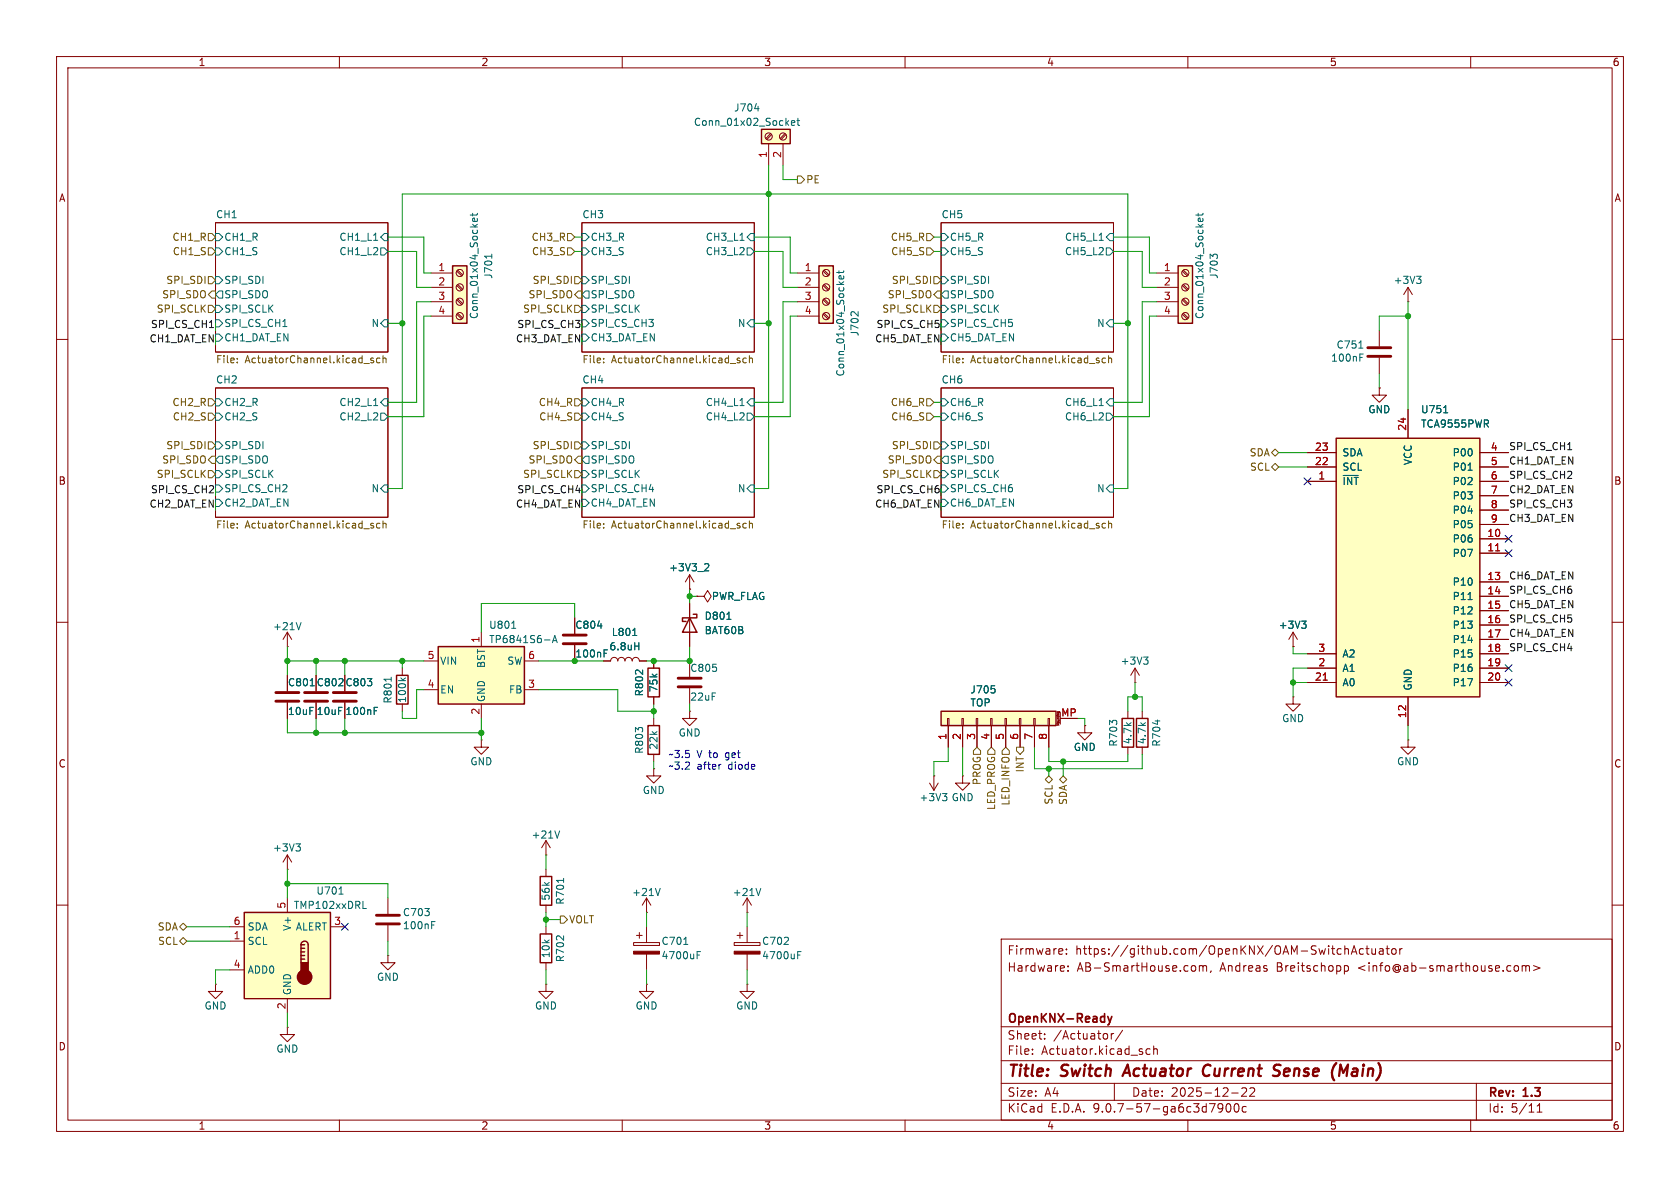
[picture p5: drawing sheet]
<svg xmlns="http://www.w3.org/2000/svg" width="297mm" height="210mm" viewBox="0 0 297 210" stroke-linecap="round" stroke-linejoin="round" font-family="sans-serif">
<g fill="none" stroke="#840000" stroke-width=".18">
<path d="M10 10h277v190h-277zM12 12h273v186h-273zM60 10v2M110 10v2M160 10v2M210 10v2M260 10v2M38.1 39.4h30.5v22.8h-30.5zM102.9 39.4h30.4v22.8h-30.4zM166.4 39.4h30.4v22.8h-30.4zM243.8 58.4v2.8M10 60h2"/>
<path d="M38.1 68.6h30.5v22.8h-30.5zM102.9 68.6h30.4v22.8h-30.4zM166.4 68.6h30.4v22.8h-30.4zM243.8 68.6v1.3h1.3l-1.3 1.2-1.2-1.2h1.2M243.8 68.6h.1M243.8 63.2v2.8M285 60h2M10 110h2M71.1 118.1v1.3M121.9 104.1h.1M121.9 101.6l-.7 1.3M121.9 101.6l.8 1.3"/>
<path d="M121.9 101.6v2.5M123.2 105.4h1.3l.6-1 .6 1-.6 1-.6-1M123.2 105.4h.1M285 110h2M71.1 124.5v1.2M85.1 130.8v1.3h1.3l-1.3 1.3-1.3-1.3h1.3M85.1 130.8h.1M115.6 135.9v1.3h1.2l-1.2 1.2-1.3-1.2h1.3M115.6 135.9h.1M115.6 127v1.3M115.6 133.4v1.2M121.9 125.7v1.3h1.3l-1.3 1.3-1.3-1.3h1.3"/>
<path d="M121.9 125.7h.1M10 160h2M177 166h108v32h-108zM187.8 167.8l.1 .3-.7 .1M188.5 168.6v.1M188.5 167.8v.1M188.8 171.6v.1M188.8 170.8v.1M211.1 170.7l.3 .3v.4l-.3 .3M212 170.8l.5-.1 .2 .2M212 170.7v1M212.7 170.9l.2-.2 .3 .1 .1 .9"/>
<path d="M212.7 170.9v.8M214.1 171.6l-.1 .3M237.7 170.8l.4-.1 .3 .3v.4l-.2 .2h-.5M237.7 170.7v1.5M237.7 167.8l.3-.1 .3 .1 .1 .9M237.7 167.2v1.5M238.9 168.7l.5-1.5 .5 1.5M239 168.3h.7M241 167.8l-.4-.1-.3 .3v.4l.2 .2h.5M241.5 167.7h.5M241.7 167.2v1.3l.3 .2M242.5 167.7l.1 .9 .4 .1 .2-.1"/>
<path d="M243.2 167.7v1M243.9 167.8h.6v.9M244.5 168.1h-.5a.29 .29 0 0 0-.2 .3 .29 .29 0 0 0 .2 .3l.5-.1M245 167.7h.6M245.2 167.2v1.3l.4 .2M246.2 167.8l.3-.1 .3 .3v.4l-.3 .3-.3-.1-.2-.2v-.4zM247.5 167.7v1M247.9 167.7l-.3 .1-.1 .2M267.8 170.8l.4-.1 .3 .3v.4l-.3 .3-.4-.1-.1-.2v-.4zM269.1 170.8l.4-.1 .2 .2M269.1 170.7v1M269.7 170.9l.3-.2 .3 .1 .1 .9"/>
<path d="M269.7 170.9v.8M271.1 170.7l1.1 .4-1.1 .5M285 160h2M50.8 181.6v1.3h1.3l-1.3 1.3-1.3-1.3h1.3M50.8 181.6h.1M60 198v2M110 198v2M160 198v2M177 194.5h108M177 191.5h108M177 187.5h108M177 181.5h108"/>
<path d="M182.5 186.3v.1M182.5 185.5v.1M184.7 183.6v.1M184.7 182.8v.1M196.5 182.7v1M196.9 182.7l-.3 .1-.1 .2M197 191.5v3M198.5 182.1l-1.3 2M203.3 185.5l-.4-.1-.3 .3v.4l.1 .2h.6M204 185.5l.2-.1 .3 .1 .1 .9M204 184.9v1.5M210 198v2"/>
<path d="M216.2 195.7l-.3 .3h-.3l-.3-.3 .2-.5 .4-.1 .2 .1a.99 .99 0 0 1-.4 1.4h-.2M216.9 195.2l.2-.1a.81 .81 0 0 1 .6 .6 .81 .81 0 0 1-.3 .8l-.2 .1a.81 .81 0 0 1-.3-1.4zM217.7 193.2h1.2M218.3 195.2l.2-.1a.81 .81 0 0 1 .6 .6 .81 .81 0 0 1-.3 .8l-.1 .1a.81 .81 0 0 1-.4-1.4zM219.5 192.4l.6-.1 .2 .1 .1 .3-.9 1.1h.9M220.3 195.7l-.4-.1-.3 .3v.4l.1 .2h.6M221 192.4l.5-.1 .2 .1 .1 .3-.9 1.1h.9M260 198v2M261 191.5v6.5M271.7 196.6h.9M271.7 195.5l.5-.4v1.5"/>
</g>
<path d="M199.4 188.2l-1 2M213.6 188.2a1.13 1.13 0 0 0-.9 .7 1.13 1.13 0 0 0 .2 1.2l.3 .1 .5-.1M225.4 188.3l.2-.1 .8 .1M225.5 189.2l.4 .1a.49 .49 0 0 1 .3 .5 .49 .49 0 0 1-.4 .4h-.5M238.3 188.2l-.8 1.4-.5-1.4-.3 2" fill="none" stroke="#840000" stroke-width=".4"/>
<path d="M195.8 179.7l.4 1M196.6 179.7l-.4 1M196.2 180.7l-.1 .3-.3 .2" fill="none" stroke="#840000" stroke-width=".3"/>
<g fill="none" stroke="#006464" stroke-width=".18">
<path d="M38.1 41.3h.6l.7 .6-.7 .6h-.6zM38.1 43.8h.6l.7 .7-.7 .6h-.6zM38.1 56.5h.6l.7 .7-.7 .6h-.6zM38.1 54h.6l.7 .6-.7 .6h-.6zM38.1 48.9h.6l.7 .6-.7 .7h-.6zM38.1 59.1h.6l.7 .6-.7 .6h-.6zM38.7 51.4h.7v1.3h-.7l-.6-.6zM50 57.7h.7M66.1 42.5h.7M67.3 41.9l.6-.6h.7v1.2h-.7zM67.3 43.8h.6l.7 .7-.7 .6h-.6zM67.3 57.2l.6-.7h.7v1.3h-.7z"/>
<path d="M102.9 41.3h.6l.6 .6-.6 .6h-.6zM102.9 43.8h.6l.6 .7-.6 .6h-.6zM102.9 56.5h.6l.6 .7-.6 .6h-.6zM102.9 54h.6l.6 .6-.6 .6h-.6zM102.9 48.9h.6l.6 .6-.6 .7h-.6zM102.9 59.1h.6l.6 .6-.6 .6h-.6zM103.5 51.4h.6v1.3h-.6l-.6-.6zM130.8 42.5h.7M132.1 43.8h.6l.6 .7-.6 .6h-.6zM132.7 41.3h.6v1.2h-.6l-.6-.6zM132.7 56.5h.6v1.3h-.6l-.6-.6zM166.4 41.3h.6l.6 .6-.6 .6h-.6z"/>
<path d="M166.4 43.8h.6l.6 .7-.6 .6h-.6zM166.4 56.5h.6l.6 .7-.6 .6h-.6zM166.4 54h.6l.6 .6-.6 .6h-.6zM166.4 48.9h.6l.6 .6-.6 .7h-.6zM166.4 59.1h.6l.6 .6-.6 .6h-.6zM167 51.4h.6v1.3h-.6l-.6-.6zM194.3 42.5h.7M195.6 41.9l.6-.6h.6v1.2h-.6zM195.6 43.8h.6l.6 .7-.6 .6h-.6zM195.6 57.2l.6-.7h.6v1.3h-.6zM38.1 70.5h.6l.7 .6-.7 .7h-.6zM38.1 73h.6l.7 .7-.7 .6h-.6z"/>
<path d="M38.1 78.1h.6l.7 .6-.7 .7h-.6zM66.1 71.7h.7M67.3 71.1l.6-.6h.7v1.3h-.7zM67.3 73h.6l.7 .7-.7 .6h-.6zM102.9 70.5h.6l.6 .6-.6 .7h-.6zM102.9 73h.6l.6 .7-.6 .6h-.6zM102.9 78.1h.6l.6 .6-.6 .7h-.6zM130.8 71.7h.7M132.1 73h.6l.6 .7-.6 .6h-.6zM132.7 70.5h.6v1.3h-.6l-.6-.7zM166.4 70.5h.6l.6 .6-.6 .7h-.6zM166.4 73h.6l.6 .7-.6 .6h-.6z"/>
<path d="M166.4 78.1h.6l.6 .6-.6 .7h-.6zM194.3 71.7h.7M195.6 71.1l.6-.6h.6v1.3h-.6zM195.6 73h.6l.6 .7-.6 .6h-.6zM240.2 61.5h.7M240.4 63.2h.4M240.4 62.6h.6M38.1 85.7h.6l.7 .7-.7 .6h-.6zM38.1 83.2h.6l.7 .6-.7 .7h-.6zM38.1 88.3h.6l.7 .6-.7 .6h-.6zM38.7 80.6h.7v1.3h-.7l-.6-.6zM67.3 86.4l.6-.7h.7v1.3h-.7z"/>
<path d="M102.9 85.7h.6l.6 .7-.6 .6h-.6zM102.9 83.2h.6l.6 .6-.6 .7h-.6zM102.9 88.3h.6l.6 .6-.6 .6h-.6zM103.5 80.6h.6v1.3h-.6l-.6-.6zM124.8 99.6l.4 .1 .1 .3-.8 .9h.8M132.7 85.7h.6v1.3h-.6l-.6-.6zM166.4 85.7h.6l.6 .7-.6 .6h-.6zM166.4 83.2h.6l.6 .6-.6 .7h-.6zM166.4 81.3l.6-.7h.6v1.3h-.6zM166.4 88.3h.6l.6 .6-.6 .6h-.6zM195.6 86.4l.6-.7h.6v1.3h-.6zM69.2 119.7v.7"/>
<path d="M70.9 119.8l.4 .5M71.7 119.8l-.5 .4"/>
</g>
<g fill="none" stroke="#725600" stroke-width=".18">
<path d="M41.9 64v.1M41.9 63.4v.1M66 63.4l-.3-.1-.2 .2 .1 .2 .4 .1v.3h-.5M67.2 63.4l-.4-.1-.2 .2 .1 .6h.5M67.7 63.4l.2-.1 .3 .1 .1 .7M67.7 62.9v1.2M106.7 63.4v.1M106.7 64v.1M130.8 63.4l-.3-.1-.2 .2 .1 .2 .4 .1v.3h-.5M131.9 63.4l-.3-.1-.3 .2 .2 .6h.4M132.5 62.9v1.2M132.5 63.4l.2-.1 .3 .1v.7"/>
<path d="M170.2 63.4v.1M170.2 64v.1M194.3 63.4l-.3-.1-.2 .2 .1 .2 .4 .1v.3h-.5M195.4 63.4l-.3-.1-.3 .2 .2 .6h.4M196 62.9v1.2M196 63.4l.2-.1 .3 .1v.7M41.9 92.6v.1M41.9 93.2v.1M66 92.6l-.3-.1-.2 .2 .1 .2 .4 .1v.3h-.5M67.2 92.6l-.4-.1-.2 .2 .1 .6h.5M67.7 92.6l.2-.1 .3 .1 .1 .7M67.7 92.1v1.2"/>
<path d="M106.7 93.2v.1M106.7 92.6v.1M130.8 92.6l-.3-.1-.2 .2 .1 .2 .4 .1v.3h-.5M131.9 92.6l-.3-.1-.3 .2 .2 .6h.4M132.5 92.6l.2-.1 .3 .1v.7M132.5 92.1v1.2M170.2 93.2v.1M170.2 92.6v.1M194.3 92.6l-.3-.1-.2 .2 .1 .2 .4 .1v.3h-.5M195.4 92.6l-.3-.1-.3 .2 .2 .6h.4M196 92.6l.2-.1 .3 .1v.7M196 92.1v1.2"/>
</g>
<path d="M70.1 119.4h2v5.1h-2zM114.6 128.3h2v5.1h-2z" fill="none" stroke="#840000" stroke-width=".25"/>
<path d="M241.8 61.5h4.1M241.8 63h4.1" fill="none" stroke="#840000" stroke-width=".51"/>
<path d="M134.6 22.9h5.1v2.5h-5.1z" fill="#ffffc2"/>
<path d="M134.6 22.9h5.1v2.5h-5.1z" fill="none" stroke="#840000" stroke-width=".25"/>
<g fill="none" stroke="#840000" stroke-width=".18">
<path d="M135.9 25.4v3.8M136.2 23.6l-.8 .9M136.4 23.8l-.8 .9M138.4 25.4v3.8M138.8 23.6l-.9 .9M138.9 23.8l-.8 .9M228.6 114.3h.1M228.6 111.8l-.8 1.2M228.6 111.8l.8 1.2M228.6 111.8v2.5M38.1 174v1.3h1.3l-1.3 1.2-1.3-1.2h1.3M38.1 174h.1"/>
<circle cx="135.9" cy="24.1" r=".63"/>
<circle cx="138.4" cy="24.1" r=".63"/>
</g>
<path d="M133.4 19.2h.8M139.9 21.7l.6-.1v-.2l-.4-.1-.2 .2 .1 .6h.5M140.9 21.3h.5M141.1 20.9v1.1l.3 .2M230.1 109.8h.8l-.4 .5M230.7 110.3l.2 .2v.3l-.2 .3" fill="none" stroke="#006464" stroke-width=".18"/>
<path d="M208.3 47h2.5v10.2h-2.5z" fill="#ffffc2"/>
<path d="M208.3 47h2.5v10.2h-2.5z" fill="none" stroke="#840000" stroke-width=".25"/>
<g fill="none" stroke="#840000" stroke-width=".18">
<path d="M204.5 48.3h3.8M204.5 50.8h3.8M204.5 53.3h3.8M204.5 55.9h3.8M209 47.9l.9 .9M209 50.5l.9 .8M209 53l.9 .8M209 55.5l.9 .9M209.2 47.8l.9 .8M209.2 50.3l.9 .8M209.2 52.8l.9 .9M209.2 55.4l.9 .8"/>
<path d="M50.8 119.4v2.8M55.9 119.4v2.8M50.8 124.2v2.8M55.9 124.2v2.8M68.6 168.9v1.3h1.2l-1.2 1.3-1.3-1.3h1.3M68.6 168.9h.1"/>
<circle cx="209.5" cy="48.3" r=".63"/>
<circle cx="209.5" cy="50.8" r=".63"/>
<circle cx="209.5" cy="55.9" r=".63"/>
<circle cx="209.5" cy="53.3" r=".63"/>
</g>
<path d="M211.8 37.7v.5M212.6 38.6l.1 .4-.2 .2-.6-.1v-.5h.2l.1 .6M212.7 37.7l-.2 .3h-1.1M214.4 45.4l-.5-.5v.8M214.5 45.1l.2-.2 .4 .2M54.8 121.2h.8" fill="none" stroke="#006464" stroke-width=".18"/>
<path d="M48.8 122.4h4M48.8 124h4M53.8 122.4h4.1M53.8 124h4.1" fill="none" stroke="#840000" stroke-width=".51"/>
<path d="M77.5 114.3h15.2v10.2h-15.2z" fill="#ffffc2"/>
<path d="M77.5 114.3h15.2v10.2h-15.2z" fill="none" stroke="#840000" stroke-width=".25"/>
<path d="M74.9 116.8h2.6M85.1 111.8v2.5M92.7 116.8h2.5M74.9 121.9h2.6M85.1 124.5v2.5M92.7 121.9h2.5" fill="none" stroke="#840000" stroke-width=".18"/>
<path d="M90.5 111.1h.7M96.3 113.1h.9M97.7 113.6l.4-1.3 .4 1.3M97.8 113.2h.6" fill="none" stroke="#006464" stroke-width=".18"/>
<path d="M236.2 77.5h25.4v45.7h-25.4z" fill="#ffffc2"/>
<path d="M236.2 77.5h25.4v45.7h-25.4zM198.4 127h2v5.1h-2zM200.9 127h2v5.1h-2z" fill="none" stroke="#840000" stroke-width=".25"/>
<g fill="none" stroke="#840000" stroke-width=".18">
<path d="M248.9 72.4v5.1M231.1 80h5.1M231.1 82.6h5.1M231.1 85.1h5.1M261.6 80h5.1M261.6 82.6h5.1M261.6 85.1h5.1M261.6 87.6h5.1M261.6 90.2h5.1M261.6 92.7h5.1M261.6 95.3h5.1M261.6 97.8h5.1"/>
<path d="M200.7 118.1l-.8 1.3M200.7 118.1l.7 1.3M200.7 118.1v2.6M231.1 115.6h5.1M231.1 118.1h5.1M261.6 115.6h5.1M261.6 118.1h5.1M261.6 102.9h5.1M261.6 105.4h5.1M261.6 108h5.1M261.6 110.5h5.1M261.6 113h5.1"/>
<path d="M164.3 138.4l.8 1.3M165.1 137.2h.1M165.1 137.2v2.5M165.9 138.4l-.8 1.3M191.8 128.3v1.2h1.2l-1.2 1.3-1.3-1.3h1.3M191.8 128.3h.1M199.4 125.7v1.3M199.4 132.1v1.3M200.7 120.7h.1M201.9 125.7v1.3M201.9 132.1v1.3M228.6 123.2v1.3h1.3l-1.3 1.2-1.3-1.2h1.3"/>
<path d="M228.6 123.2h.1M231.1 120.7h5.1M248.9 123.2v5.1M261.6 120.7h5.1M50.8 153.7h.1M50.8 151.1l-.8 1.3M50.8 151.1l.8 1.3M50.8 151.1v2.6M68.6 158.8v2.7M68.6 163.6v2.8"/>
</g>
<path d="M264.4 97.4h.7M233.9 120.2h.7" fill="none" stroke="#a90000" stroke-width=".18"/>
<path d="M255.2 73h.7M259.5 83.1h.8M202.2 116.1h.8l-.5 .5M202.7 116.6l.3 .3v.3l-.3 .2M259.5 106h.8M204.6 127.3v.8M52.3 149.2h.8l-.4 .5M52.9 149.7l.2 .2v.3l-.2 .2M166.6 140.3h.8l-.4 .5M167.2 140.8l.2 .2v.3l-.2 .2M76.3 163.5h.4M76.3 162.9h.6" fill="none" stroke="#006464" stroke-width=".18"/>
<path d="M66.5 161.8h4.1M66.5 163.3h4.1" fill="none" stroke="#840000" stroke-width=".51"/>
<path d="M43.2 161.3h15.2v15.2h-15.2z" fill="#ffffc2"/>
<path d="M43.2 161.3h15.2v15.2h-15.2zM53.2 167a.64 .64 0 0 1 .6-.6 .64 .64 0 0 1 .7 .6v3.2M53.2 167v3.2M53.2 167h.6M53.2 167.6h.6M53.2 168.3h.6M53.2 168.9h.6M53.2 169.5h.6" fill="none" stroke="#840000" stroke-width=".25"/>
<g fill="#840000" stroke="#840000" stroke-width=".25">
<path d="M53.2 170.2h1.3v1.9h-1.3z"/>
<circle cx="53.8" cy="172.7" r="1.27"/>
</g>
<path d="M50.8 158.8v2.5M40.6 163.8h2.6M40.6 166.4h2.6M40.6 171.5h2.6M50.8 176.5v2.6M58.4 163.8h2.6" fill="none" stroke="#840000" stroke-width=".18"/>
<path d="M59.9 158.1h.8M64.2 160.6h.6" fill="none" stroke="#006464" stroke-width=".18"/>
<path d="M144.8 47h2.5v10.2h-2.5z" fill="#ffffc2"/>
<path d="M144.8 47h2.5v10.2h-2.5z" fill="none" stroke="#840000" stroke-width=".25"/>
<g fill="none" stroke="#840000" stroke-width=".18">
<path d="M141 48.3h3.8M141 50.8h3.8M141 53.3h3.8M141 55.9h3.8M145.5 47.9l.9 .9M145.5 50.5l.9 .8M145.5 53l.9 .8M145.5 55.5l.9 .9M145.7 47.8l.9 .8M145.7 50.3l.9 .8M145.7 52.8l.9 .9M145.7 55.4l.9 .8"/>
<path d="M248.9 130.8v1.3h1.3l-1.3 1.3-1.3-1.3h1.3M248.9 130.8h.1"/>
<circle cx="146" cy="50.8" r=".63"/>
<circle cx="146" cy="53.3" r=".63"/>
<circle cx="146" cy="55.9" r=".63"/>
<circle cx="146" cy="48.3" r=".63"/>
</g>
<path d="M148.3 47.9v.5M149.1 48.8l.1 .3-.2 .2h-.6v-.5l.2-.1 .1 .6M149.2 47.9l-.2 .3h-1.1M151.7 55.1v.8l-.7-.7-.3-.1-.2 .1" fill="none" stroke="#006464" stroke-width=".18"/>
<path d="M166.4 125.7h20.3v2.6h-20.3z" fill="#ffffc2"/>
<path d="M114.6 118.1h2v5.1h-2zM166.4 125.7h20.3v2.6h-20.3z" fill="none" stroke="#840000" stroke-width=".25"/>
<g fill="none" stroke="#840000" stroke-width=".18">
<path d="M248.9 53.3h.1M248.9 50.8l-.7 1.3M248.9 50.8l.8 1.3M248.9 50.8v2.5M50.8 114.3h.1M50.8 111.8l-.8 1.2M50.8 111.8l.8 1.2M50.8 111.8v2.5M61 119.4v2.8M101.6 109.2v2.8M101.6 114v2.8M106.7 116.8h1.2a.64 .64 0 0 1 .7-.6 .64 .64 0 0 1 .6 .6 .64 .64 0 0 1 .7-.6 .64 .64 0 0 1 .6 .6 .64 .64 0 0 1 .6-.6 .64 .64 0 0 1 .7 .6 .64 .64 0 0 1 .6-.6 .64 .64 0 0 1 .6 .6h1.3"/>
<path d="M115.6 116.8v1.3M121.9 116.8v2.8M61 124.2v2.8M115.6 123.2v1.3M121.9 121.7v2.8M167.5 127h.3v1.3h-.3zM167.6 128.3v3.8M170.1 127h.2v1.3h-.2zM170.2 137.2v1.2h1.2l-1.2 1.3-1.3-1.3h1.3M170.2 137.2h.1M170.2 128.3v3.8M172.6 127h.2v1.3h-.2z"/>
<path d="M172.7 128.3v3.8M175.1 127h.3v1.3h-.3zM175.3 128.3v3.8M177.7 127h.2v1.3h-.2zM177.8 128.3v3.8M180.2 127h.3v1.3h-.3zM180.3 128.3v3.8M182.8 127h.2v1.3h-.2zM182.9 128.3v3.8M185.3 127h.2v1.3h-.2zM185.4 128.3v3.8M186.9 126.7h.3"/>
<path d="M186.9 126.5h.1M187 125.8h.3M187 125.8l.1 .2M187 125.8h.1M187.2 127.9h-.3l.2 .2-.2 .1h.3M187.5 126v2M187.5 127h3M96.5 174v1.3h1.3l-1.3 1.2-1.3-1.2h1.3M96.5 174h.1"/>
</g>
<g fill="none" stroke="#006464" stroke-width=".18">
<path d="M250.4 48.8h.8l-.4 .5M251 49.3l.2 .3v.3l-.2 .2M53.2 110.1l-.4 1.2M105.6 110.6h.8M106.8 115.5h.4M106.8 114.9h.6M111.9 112.3h.7M112.2 114.2h.7M112.9 113.6v1.3M66.2 125.6h.4M66.2 125h.6M175.3 121.2h.6"/>
<path d="M175.8 121.8l.1 .2-.1 .4"/>
</g>
<path d="M99.6 112.3h4M99.6 113.8h4M119.9 119.9h4.1M58.9 122.4h4.1M58.9 124h4.1M119.9 121.4h4.1" fill="none" stroke="#840000" stroke-width=".51"/>
<path d="M80 47h2.5v10.2h-2.5z" fill="#ffffc2"/>
<path d="M80 47h2.5v10.2h-2.5zM121.9 109.2l1.3 2.6h-2.6zM122.6 108.6h.6v.6h-2.6v.7h.7M95.5 154.9h2v5.1h-2zM95.5 165.1h2v5.1h-2z" fill="none" stroke="#840000" stroke-width=".25"/>
<g fill="none" stroke="#840000" stroke-width=".18">
<path d="M76.2 48.3h3.8M76.2 50.8h3.8M76.2 53.3h3.8M76.2 55.9h3.8M80.7 47.9l.9 .9M80.7 50.5l.9 .8M80.7 53l.9 .8M80.7 55.5l.9 .9M80.9 47.8l.9 .8M80.9 50.3l.9 .8M80.9 52.8l.9 .9M80.9 55.4l.9 .8"/>
<path d="M243.8 68.6h.1M248.9 72.4v5.1M231.1 80h5.1M231.1 82.6h5.1M231.1 85.1h5.1M261.6 80h5.1M261.6 82.6h5.1M261.6 85.1h5.1M261.6 87.6h5.1M261.6 90.2h5.1M261.6 92.7h5.1M261.6 95.3h5.1"/>
<path d="M261.6 97.8h5.1M50.8 119.4v2.8M55.9 119.4v2.8M61 119.4v2.8M101.6 109.2v2.8M101.6 114v2.8M106.7 116.8h1.2M113 116.8h1.3M115.6 116.8v1.3M121.9 104.1h.1M121.9 106.7v7.6M123.2 105.4h.1"/>
<path d="M228.6 114.3h.1M231.1 115.6h5.1M231.1 118.1h5.1M261.6 115.6h5.1M261.6 118.1h5.1M261.6 102.9h5.1M261.6 105.4h5.1M261.6 108h5.1M261.6 110.5h5.1M261.6 113h5.1M50.8 124.2v2.8M55.9 124.2v2.8"/>
<path d="M61 124.2v2.8M115.6 123.2v1.3M167.6 128.3v3.8M170.2 128.3v3.8M172.7 128.3v3.8M175.3 128.3v3.8M177.8 128.3v3.8M180.3 128.3v3.8M182.9 128.3v3.8M185.4 128.3v3.8M187.5 127h3M191.8 128.3h.1"/>
<path d="M231.1 120.7h5.1M248.9 123.2v5.1M261.6 120.7h5.1M96.5 151.1h.1M96.5 148.6v2.5M96.5 153.7v1.2M96.5 148.6l-.7 1.3M96.5 148.6l.8 1.3M114.3 158.8l-.8 1.2M114.3 158.8l.8 1.2M114.3 158.8v2.5M132.1 158.8v2.5"/>
<path d="M132.1 158.8l-.8 1.2M132.1 158.8l.7 1.2M96.5 160v1.3M96.5 163.8v1.3M96.5 170.2v1.3M112 166.6h4.6v.5h-4.6zM112.5 165.4h1M113 164.8v1.1M114.3 174v1.3h1.3l-1.3 1.2-1.3-1.2h1.3M114.3 174h.1M114.3 161.3h.1M114.3 163.8v2.8"/>
<path d="M114.3 168.7v2.8M129.8 166.6h4.6v.5h-4.6zM130.3 165.4h1M130.8 164.8v1.1M132.1 174v1.3h1.2l-1.2 1.2-1.3-1.2h1.3M132.1 174h.1M132.1 161.3h.1M132.1 163.8v2.8M132.1 168.7v2.8"/>
<circle cx="81.3" cy="53.3" r=".63"/>
<circle cx="81.3" cy="55.9" r=".63"/>
<circle cx="81.3" cy="48.3" r=".63"/>
<circle cx="81.3" cy="50.8" r=".63"/>
</g>
<g fill="none" stroke="#006464" stroke-width=".18">
<path d="M83.6 37.7v.5M84.3 38.6l.1 .4-.2 .2-.6-.1v-.5h.3l.1 .6M84.4 37.7l-.2 .3h-1.1M86.9 44.9v.8M255.2 73h.7M124.8 99.6l.4 .1 .1 .3-.8 .9h.8M259.5 83.1h.8M105.6 110.6h.8M106.8 115.5h.4M106.8 114.9h.6M111.9 112.3h.7M112.2 114.2h.7"/>
<path d="M112.9 113.6v1.3M128.5 109.5h.7M230.1 109.8h.8l-.4 .5M230.7 110.3l.2 .2v.3l-.2 .3M259.5 106h.8M54.8 121.2h.8M66.2 125.6h.4M66.2 125h.6M175.3 121.2h.6M175.8 121.8l.1 .2-.1 .4M98.9 146.9l-.4 1.3M99.6 155.3v.7"/>
<path d="M116.7 157l-.4 1.3M134.5 157l-.4 1.3M120.9 166.9h.7M123.2 168.8h.5M123.2 168.2h.6M141 168.8h.4M141 168.2h.6"/>
</g>
<g fill="#840000" stroke="#840000" stroke-width=".18">
<path d="M129.8 168.1h4.6v.6h-4.6z"/>
<path d="M112 168.1h4.6v.6h-4.6z"/>
</g>
<g fill="none" stroke="#725600" stroke-width=".18">
<path d="M141 31.1h.6l.6 .7-.6 .6h-.6zM36.8 41.3h.7l.6 .6-.6 .6h-.7zM36.8 43.8h.7l.6 .7-.6 .6h-.7zM36.8 48.9h.7l.6 .6-.6 .7h-.7zM36.8 54h.7l.6 .6-.6 .6h-.7zM37.5 51.4h.6v1.3h-.6l-.7-.6zM100.3 41.3h.7l.6 .6-.6 .6h-.7zM100.3 43.8h.7l.6 .7-.6 .6h-.7zM101.6 48.9h.6l.7 .6-.7 .7h-.6zM101.6 54h.6l.7 .6-.7 .6h-.6zM102.2 51.4h.7v1.3h-.7l-.6-.6zM163.8 41.3h.7l.6 .6-.6 .6h-.7z"/>
<path d="M163.8 43.8h.7l.6 .7-.6 .6h-.7zM165.1 54h.6l.7 .6-.7 .6h-.6zM165.1 48.9h.6l.7 .6-.7 .7h-.6zM165.7 51.4h.7v1.3h-.7l-.6-.6zM36.8 78.1h.7l.6 .6-.6 .7h-.7zM36.8 70.5h.7l.6 .6-.6 .7h-.7zM36.8 73h.7l.6 .7-.6 .6h-.7zM101.6 78.1h.6l.7 .6-.7 .7h-.6zM101.6 73h.6l.7 .7-.7 .6h-.6zM101.6 70.5h.6l.7 .6-.7 .7h-.6zM163.8 70.5h.7l.6 .6-.6 .7h-.7zM163.8 73h.7l.6 .7-.6 .6h-.7z"/>
<path d="M165.1 78.1h.6l.7 .6-.7 .7h-.6zM36.8 83.2h.7l.6 .6-.6 .7h-.7zM37.5 80.6h.6v1.3h-.6l-.7-.6zM101.6 81.3l.6-.7h.7v1.3h-.7zM101.6 83.2h.6l.7 .6-.7 .7h-.6zM165.1 83.2h.6l.7 .6-.7 .7h-.6zM165.7 80.6h.7v1.3h-.7l-.6-.6zM224.8 82.6l.6-.7 .7 .7-.7 .6zM224.8 80l.6-.6 .7 .6-.7 .6zM172.7 132.1l.7 .6v.7h-1.3v-.7zM175.3 132.1l.6 .6v.7h-1.3v-.7zM177.8 132.1l.6 .6v.7h-1.2v-.7z"/>
<path d="M179.7 132.1h1.3v.6l-.7 .7-.6-.7zM184.8 137.8l.6-.6 .7 .6-.7 .6zM187.3 137.8l.7-.6 .6 .6-.6 .6zM31.7 163.8l.7-.6 .6 .6-.6 .7zM31.7 166.4l.7-.7 .6 .7-.6 .6zM99.1 161.9h.6l.6 .7-.6 .6h-.6z"/>
</g>
<path d="M37 57.9h.8M277.1 79.5h.8" fill="none" stroke="#0f0f0f" stroke-width=".18"/>
<g fill="none" stroke="#009600" stroke-width=".18">
<path d="M135.9 29.2v57.2h-2.6M138.4 29.2v2.6h2.6M38.1 57.2v1.2M68.6 41.9h6.3v6.4h1.3M68.6 44.5h5.1v6.3h2.5M68.6 57.2h2.5M76.2 53.3h-2.5v17.8h-5.1M76.2 55.9h-1.3v17.8h-6.3M101.6 41.9h1.3M101.6 44.5h1.3M102.9 57.2v1.2M133.3 44.5h5.1v6.3h2.6"/>
<path d="M133.3 41.9h6.4v6.4h1.3M133.3 57.2h2.6M141 53.3h-2.6v17.8h-5.1M141 55.9h-1.3v17.8h-6.4M165.1 41.9h1.3M165.1 44.5h1.3M166.4 57.2v1.2M196.8 41.9h6.4v6.4h1.3M196.8 44.5h5.1v6.3h2.6M196.8 57.2h2.6M204.5 53.3h-2.6v17.8h-5.1M204.5 55.9h-1.3v17.8h-6.4"/>
<path d="M248.9 55.9h-5.1v2.5M248.9 53.3v19.1M165.1 73.7h1.3M165.1 71.1h1.3M243.8 66v2.6M38.1 86.4v1.2M68.6 86.4h2.5v-52.1h128.3v52.1h-2.6M102.9 86.4v1.2M166.4 86.4v1.2M226.1 80h5M226.1 82.6h5M50.8 116.8h24.1"/>
<path d="M50.8 114.3v5.1M55.9 116.8v2.6M61 116.8v2.6M71.1 116.8v1.3M95.2 116.8h11.5M101.6 109.2v-2.5h-16.5v5.1M121.9 114.3v2.5h-7.6M121.9 104.1v2.6M121.9 105.4h1.3M228.6 114.3v1.3h2.5M231.1 118.1h-2.5v5.1M50.8 127v2.5h34.3"/>
<path d="M55.9 127v2.5M61 127v2.5M74.9 121.9h-1.2v5.1h-2.6v-1.3M85.1 127v3.8M95.2 121.9h14v3.8h6.4M115.6 124.5v2.5M115.6 134.6v1.3M121.9 124.5v1.2M167.6 132.1v2.5h-2.5v2.6M170.2 132.1v5.1M182.9 132.1v3.8h19v-2.5M185.4 132.1v2.5h14v-1.2"/>
<path d="M185.4 135.9v1.3M188 134.6v2.6M190.5 127h1.3v1.3M199.4 125.7v-2.5h2.5v2.5M200.7 120.7v2.5M228.6 120.7h2.5M248.9 128.3v2.5M50.8 153.7v5.1M50.8 156.2h17.8v2.6M96.5 151.1v2.6M33 166.4h7.6M33 163.8h7.6"/>
<path d="M40.6 171.5h-2.5v2.5M50.8 179.1v2.5M68.6 166.4v2.5M96.5 161.3v2.5M96.5 171.5v2.5M96.5 162.6h2.6M114.3 161.3v2.5M114.3 171.5v2.5M132.1 161.3v2.5M132.1 171.5v2.5"/>
</g>
<path d="M230.5 84.5l1.2 1.2M231.7 84.5l-1.2 1.2M266.1 97.2l1.2 1.2M266.1 94.6l1.2 1.3M267.3 97.2l-1.2 1.2M267.3 94.6l-1.2 1.3M266.1 117.5l1.2 1.2M267.3 117.5l-1.2 1.2M266.1 120l1.2 1.3M267.3 120l-1.2 1.3M60.4 163.2l1.2 1.2M61.6 163.2l-1.2 1.2" fill="none" stroke="#000084" stroke-width=".18"/>
<path d="M127.3 135.1h.2" fill="none" stroke="#0000c2" stroke-width=".18"/>
<path d="M264.4 97.4h.7M233.9 120.2h.7" fill="none" stroke="#a90000" stroke-width=".18"/>
<g fill="#009600" stroke="#009600" stroke-width=".18">
<circle cx="228.6" cy="120.7" r=".46"/>
<circle cx="248.9" cy="55.9" r=".46"/>
<circle cx="199.4" cy="57.2" r=".46"/>
<circle cx="200.7" cy="123.2" r=".46"/>
<circle cx="185.4" cy="135.9" r=".46"/>
<circle cx="188" cy="134.6" r=".46"/>
<circle cx="135.9" cy="57.2" r=".46"/>
<circle cx="135.9" cy="34.3" r=".46"/>
<circle cx="85.1" cy="129.5" r=".46"/>
<circle cx="61" cy="129.5" r=".46"/>
<circle cx="55.9" cy="129.5" r=".46"/>
<circle cx="71.1" cy="116.8" r=".46"/>
<circle cx="50.8" cy="156.2" r=".46"/>
<circle cx="115.6" cy="125.7" r=".46"/>
<circle cx="121.9" cy="105.4" r=".46"/>
<circle cx="115.6" cy="116.8" r=".46"/>
<circle cx="121.9" cy="116.8" r=".46"/>
<circle cx="101.6" cy="116.8" r=".46"/>
<circle cx="55.9" cy="116.8" r=".46"/>
<circle cx="61" cy="116.8" r=".46"/>
<circle cx="71.1" cy="57.2" r=".46"/>
<circle cx="50.8" cy="116.8" r=".46"/>
<circle cx="96.5" cy="162.6" r=".46"/>
</g>
<g font-size="2.8" fill="#840000">
<text x="178" y="190.9">Title:</text>
<text x="187.7" y="190.9">Switch</text>
<text x="199.6" y="190.9">Actuator</text>
<text x="214.3" y="190.9">Current</text>
<text x="227.6" y="190.9">Sense</text>
<text x="238.7" y="190.9">(Main)</text>
</g>
<g font-size="2.1" fill="#840000">
<text x="178" y="172">Hardware:</text>
<text x="178" y="169">Firmware:</text>
<text x="190.1" y="169">https://github.com/OpenKNX/OAM-SwitchActuator</text>
<text x="190.4" y="172">AB-SmartHouse.com,</text>
<text x="215.7" y="172">Andreas</text>
<text x="225.8" y="172">Breitschopp</text>
<text x="240.3" y="172">&lt;info@ab-smarthouse.com&gt;</text>
<text x="178" y="184">Sheet:</text>
<text x="178" y="181.2">OpenKNX-Ready</text>
<text x="186.2" y="184">/Actuator/</text>
<text x="178" y="186.7">File:</text>
<text x="184.1" y="186.7">Actuator.kicad_sch</text>
<text x="178" y="196.9">KiCad</text>
<text x="178" y="194.1">Size:</text>
<text x="184.7" y="194.1">A4</text>
<text x="185.7" y="196.9">E.D.A.</text>
<text x="193.3" y="196.9">9.0.7-57-ga6c3d7900c</text>
<text x="200" y="194.1">Date:</text>
<text x="207" y="194.1">2025-12-22</text>
<text x="263" y="194.3">Rev:</text>
<text x="263" y="196.9">Id:</text>
<text x="267.1" y="196.9">5/11</text>
<text x="269.4" y="194.3">1.3</text>
</g>
<g font-size="1.8" fill="#840000">
<text x="35" y="11.9">1</text>
<text x="85" y="11.9">2</text>
<text x="135" y="11.9">3</text>
<text x="185" y="11.9">4</text>
<text x="235" y="11.9">5</text>
<text x="285" y="11.9">6</text>
<text x="10.3" y="35.9">A</text>
<text x="285.3" y="35.9">A</text>
<text x="10.3" y="85.9">B</text>
<text x="285.3" y="85.9">B</text>
<text x="10.3" y="135.9">C</text>
<text x="285.3" y="135.9">C</text>
<text x="10.3" y="185.9">D</text>
<text x="285.3" y="185.9">D</text>
<text x="35" y="199.9">1</text>
<text x="85" y="199.9">2</text>
<text x="135" y="199.9">3</text>
<text x="185" y="199.9">4</text>
<text x="235" y="199.9">5</text>
<text x="285" y="199.9">6</text>
</g>
<g font-size="1.8" fill="#006464">
<text x="122.6" y="22.5">Conn_01x02_Socket</text>
<text x="129.7" y="19.9">J704</text>
<text x="38.1" y="38.7">CH1</text>
<text x="102.9" y="38.7">CH3</text>
<text x="166.4" y="38.7">CH5</text>
<text x="39.6" y="42.8">CH1_R</text>
<text x="39.6" y="45.3">CH1_S</text>
<text x="59.9" y="42.8">CH1_L1</text>
<text x="59.9" y="45.3">CH1_L2</text>
<text x="104.3" y="42.8">CH3_R</text>
<text x="104.3" y="45.3">CH3_S</text>
<text x="124.7" y="42.8">CH3_L1</text>
<text x="124.7" y="45.3">CH3_L2</text>
<text x="167.8" y="42.8">CH5_R</text>
<text x="167.8" y="45.3">CH5_S</text>
<text x="188.2" y="42.8">CH5_L1</text>
<text x="188.2" y="45.3">CH5_L2</text>
<text x="39.6" y="50.4">SPI_SDI</text>
<text x="39.6" y="52.9">SPI_SDO</text>
<text x="87.2" y="49.4" transform="rotate(-90 87.2 49.4)">J701</text>
<text x="104.3" y="50.4">SPI_SDI</text>
<text x="104.3" y="52.9">SPI_SDO</text>
<text x="167.8" y="50.4">SPI_SDI</text>
<text x="167.8" y="52.9">SPI_SDO</text>
<text x="215.5" y="49.4" transform="rotate(-90 215.5 49.4)">J703</text>
<text x="246.3" y="50.4">+3V3</text>
<text x="39.6" y="58">SPI_CS_CH1</text>
<text x="39.6" y="55.5">SPI_SCLK</text>
<text x="65.6" y="58">N</text>
<text x="84.7" y="56.5" transform="rotate(-90 84.7 56.5)">Conn_01x04_Socket</text>
<text x="104.3" y="58">SPI_CS_CH3</text>
<text x="104.3" y="55.5">SPI_SCLK</text>
<text x="130.4" y="58">N</text>
<text x="152" y="59.5" transform="rotate(-90 152 59.5)">J702</text>
<text x="167.8" y="58">SPI_CS_CH5</text>
<text x="167.8" y="55.5">SPI_SCLK</text>
<text x="193.9" y="58">N</text>
<text x="213" y="56.5" transform="rotate(-90 213 56.5)">Conn_01x04_Socket</text>
<text x="39.6" y="60.6">CH1_DAT_EN</text>
<text x="104.3" y="60.6">CH3_DAT_EN</text>
<text x="167.8" y="60.6">CH5_DAT_EN</text>
<text x="235.2" y="64.1">100nF</text>
<text x="236.2" y="61.8">C751</text>
<text x="38.1" y="67.9">CH2</text>
<text x="39.6" y="72">CH2_R</text>
<text x="59.9" y="72">CH2_L1</text>
<text x="102.9" y="67.9">CH4</text>
<text x="104.3" y="72">CH4_R</text>
<text x="124.7" y="72">CH4_L1</text>
<text x="149.5" y="66.7" transform="rotate(-90 149.5 66.7)">Conn_01x04_Socket</text>
<text x="166.4" y="67.9">CH6</text>
<text x="167.8" y="72">CH6_R</text>
<text x="188.2" y="72">CH6_L1</text>
<text x="39.6" y="74.5">CH2_S</text>
<text x="59.9" y="74.5">CH2_L2</text>
<text x="104.3" y="74.5">CH4_S</text>
<text x="124.7" y="74.5">CH4_L2</text>
<text x="167.8" y="74.5">CH6_S</text>
<text x="188.2" y="74.5">CH6_L2</text>
<text x="241.8" y="73.3">GND</text>
<text x="251.1" y="73.3">U751</text>
<text x="251.1" y="75.8">TCA9555PWR</text>
<text x="39.6" y="79.6">SPI_SDI</text>
<text x="39.6" y="82.1">SPI_SDO</text>
<text x="104.3" y="79.6">SPI_SDI</text>
<text x="104.3" y="82.1">SPI_SDO</text>
<text x="167.8" y="79.6">SPI_SDI</text>
<text x="167.8" y="82.1">SPI_SDO</text>
<text x="237.2" y="80.9">SDA</text>
<text x="237.2" y="83.4">SCL</text>
<text x="249.8" y="82.3" transform="rotate(-90 249.8 82.3)">VCC</text>
<text x="256.7" y="80.9">P00</text>
<text x="256.7" y="83.4">P01</text>
<text x="39.6" y="87.2">SPI_CS_CH2</text>
<text x="39.6" y="84.7">SPI_SCLK</text>
<text x="39.6" y="89.8">CH2_DAT_EN</text>
<text x="65.6" y="87.2">N</text>
<text x="104.3" y="87.2">SPI_CS_CH4</text>
<text x="104.3" y="84.7">SPI_SCLK</text>
<text x="104.3" y="89.8">CH4_DAT_EN</text>
<text x="130.4" y="87.2">N</text>
<text x="167.8" y="87.2">SPI_CS_CH6</text>
<text x="167.8" y="84.7">SPI_SCLK</text>
<text x="167.8" y="89.8">CH6_DAT_EN</text>
<text x="193.9" y="87.2">N</text>
<text x="237.2" y="86">~{INT}</text>
<text x="256.7" y="86">P02</text>
<text x="256.7" y="88.5">P03</text>
<text x="256.7" y="91">P04</text>
<text x="256.7" y="93.6">P05</text>
<text x="118.2" y="101.2">+3V3_2</text>
<text x="256.7" y="96.1">P06</text>
<text x="256.7" y="98.7">P07</text>
<text x="125.7" y="106.3">PWR_FLAG</text>
<text x="256.7" y="103.7">P10</text>
<text x="256.7" y="106.3">P11</text>
<text x="48.2" y="111.6">+21V</text>
<text x="86.4" y="111.4">U801</text>
<text x="86.4" y="113.9">TP6841S6-A</text>
<text x="101.6" y="111.4">C804</text>
<text x="108.1" y="112.6">L801</text>
<text x="124.5" y="109.8">D801</text>
<text x="124.5" y="112.3">BAT60B</text>
<text x="226" y="111.4">+3V3</text>
<text x="256.7" y="108.8">P12</text>
<text x="256.7" y="111.4">P13</text>
<text x="256.7" y="113.9">P14</text>
<text x="77.7" y="117.7">VIN</text>
<text x="86" y="118.2" transform="rotate(-90 86 118.2)">BST</text>
<text x="89.6" y="117.7">SW</text>
<text x="101.6" y="116.4">100nF</text>
<text x="107.6" y="115.2">6.8uH</text>
<text x="121.9" y="119">C805</text>
<text x="198" y="117.7">+3V3</text>
<text x="237.2" y="116.4">A2</text>
<text x="237.2" y="119">A1</text>
<text x="256.7" y="116.4">P15</text>
<text x="256.7" y="119">P16</text>
<text x="50.8" y="121.5">C801</text>
<text x="55.9" y="121.5">C802</text>
<text x="61" y="121.5">C803</text>
<text x="69.4" y="124.5" transform="rotate(-90 69.4 124.5)">R801</text>
<text x="72" y="124.3" transform="rotate(-90 72 124.3)">100k</text>
<text x="77.7" y="122.8">EN</text>
<text x="86" y="124.2" transform="rotate(-90 86 124.2)">GND</text>
<text x="89.9" y="122.8">FB</text>
<text x="113.9" y="123.2" transform="rotate(-90 113.9 123.2)">R802</text>
<text x="116.4" y="122.5" transform="rotate(-90 116.4 122.5)">75k</text>
<text x="121.9" y="124.1">22uF</text>
<text x="171.5" y="122.8">J705</text>
<text x="171.5" y="125.1">TOP</text>
<text x="237.2" y="121.5">A0</text>
<text x="249.8" y="122.2" transform="rotate(-90 249.8 122.2)">GND</text>
<text x="256.7" y="121.5">P17</text>
<text x="50.8" y="126.6">10uF</text>
<text x="55.9" y="126.6">10uF</text>
<text x="61" y="126.6">100nF</text>
<text x="119.9" y="130.4">GND</text>
<text x="200.3" y="131.7" transform="rotate(-90 200.3 131.7)">4.7k</text>
<text x="202.8" y="131.7" transform="rotate(-90 202.8 131.7)">4.7k</text>
<text x="226.6" y="127.9">GND</text>
<text x="83.1" y="135.5">GND</text>
<text x="113.9" y="133.4" transform="rotate(-90 113.9 133.4)">R803</text>
<text x="116.4" y="132.6" transform="rotate(-90 116.4 132.6)">22k</text>
<text x="189.7" y="132.9">GND</text>
<text x="197.7" y="132.1" transform="rotate(-90 197.7 132.1)">R703</text>
<text x="205.3" y="132.1" transform="rotate(-90 205.3 132.1)">R704</text>
<text x="246.9" y="135.5">GND</text>
<text x="113.5" y="140.6">GND</text>
<text x="162.5" y="141.8">+3V3</text>
<text x="168.1" y="141.8">GND</text>
<text x="93.9" y="148.4">+21V</text>
<text x="48.2" y="150.7">+3V3</text>
<text x="51.8" y="160.9">TMP102xxDRL</text>
<text x="55.8" y="158.3">U701</text>
<text x="97.4" y="159.3" transform="rotate(-90 97.4 159.3)">56k</text>
<text x="99.9" y="160" transform="rotate(-90 99.9 160)">R701</text>
<text x="111.7" y="158.6">+21V</text>
<text x="129.4" y="158.6">+21V</text>
<text x="43.7" y="164.7">SDA</text>
<text x="43.7" y="167.2">SCL</text>
<text x="51.7" y="164.7" transform="rotate(-90 51.7 164.7)">V+</text>
<text x="52.2" y="164.7">ALERT</text>
<text x="71.1" y="162.2">C703</text>
<text x="71.1" y="164.5">100nF</text>
<text x="116.8" y="167.2">C701</text>
<text x="134.6" y="167.2">C702</text>
<text x="43.7" y="172.3">ADD0</text>
<text x="66.5" y="173.6">GND</text>
<text x="97.4" y="169.5" transform="rotate(-90 97.4 169.5)">10k</text>
<text x="99.9" y="170.2" transform="rotate(-90 99.9 170.2)">R702</text>
<text x="116.8" y="169.8">4700uF</text>
<text x="134.6" y="169.8">4700uF</text>
<text x="36.1" y="178.7">GND</text>
<text x="51.7" y="176" transform="rotate(-90 51.7 176)">GND</text>
<text x="94.5" y="178.7">GND</text>
<text x="112.3" y="178.7">GND</text>
<text x="130" y="178.7">GND</text>
<text x="48.8" y="186.3">GND</text>
</g>
<g font-size="1.8" fill="#a90000">
<text x="135.6" y="28" transform="rotate(-90 135.6 28)">1</text>
<text x="138.2" y="28" transform="rotate(-90 138.2 28)">2</text>
<text x="77.4" y="48">1</text>
<text x="77.4" y="50.5">2</text>
<text x="77.4" y="53.1">3</text>
<text x="142.2" y="48">1</text>
<text x="142.2" y="50.5">2</text>
<text x="142.2" y="53.1">3</text>
<text x="205.7" y="48">1</text>
<text x="205.7" y="50.5">2</text>
<text x="205.7" y="53.1">3</text>
<text x="77.4" y="55.6">4</text>
<text x="142.2" y="55.6">4</text>
<text x="205.7" y="55.6">4</text>
<text x="248.7" y="76.2" transform="rotate(-90 248.7 76.2)">24</text>
<text x="232.4" y="79.8">23</text>
<text x="232.4" y="82.3">22</text>
<text x="263.5" y="79.8">4</text>
<text x="263.5" y="82.3">5</text>
<text x="233" y="84.8">1</text>
<text x="263.5" y="84.8">6</text>
<text x="263.5" y="87.4">7</text>
<text x="263.5" y="89.9">8</text>
<text x="262.8" y="95">10</text>
<text x="263.5" y="92.5">9</text>
<text x="262.8" y="97.5">11</text>
<text x="262.8" y="102.6">13</text>
<text x="262.8" y="105.2">14</text>
<text x="262.8" y="107.7">15</text>
<text x="84.8" y="113.7" transform="rotate(-90 84.8 113.7)">1</text>
<text x="262.8" y="110.2">16</text>
<text x="262.8" y="112.8">17</text>
<text x="75.5" y="116.6">5</text>
<text x="93.3" y="116.6">6</text>
<text x="233" y="115.3">3</text>
<text x="233" y="117.9">2</text>
<text x="262.8" y="115.3">18</text>
<text x="262.8" y="117.9">19</text>
<text x="75.5" y="121.7">4</text>
<text x="93.3" y="121.7">3</text>
<text x="232.4" y="120.4">21</text>
<text x="262.8" y="120.4">20</text>
<text x="84.8" y="126.4" transform="rotate(-90 84.8 126.4)">2</text>
<text x="167.4" y="130.9" transform="rotate(-90 167.4 130.9)">1</text>
<text x="169.9" y="130.9" transform="rotate(-90 169.9 130.9)">2</text>
<text x="172.5" y="130.9" transform="rotate(-90 172.5 130.9)">3</text>
<text x="175" y="130.9" transform="rotate(-90 175 130.9)">4</text>
<text x="177.5" y="130.9" transform="rotate(-90 177.5 130.9)">5</text>
<text x="180.1" y="130.9" transform="rotate(-90 180.1 130.9)">6</text>
<text x="182.6" y="130.9" transform="rotate(-90 182.6 130.9)">7</text>
<text x="185.2" y="130.9" transform="rotate(-90 185.2 130.9)">8</text>
<text x="187.5" y="126.7">MP</text>
<text x="248.7" y="127" transform="rotate(-90 248.7 127)">12</text>
<text x="50.5" y="160.7" transform="rotate(-90 50.5 160.7)">5</text>
<text x="41.2" y="163.6">6</text>
<text x="41.2" y="166.1">1</text>
<text x="59" y="163.6">3</text>
<text x="41.2" y="171.2">4</text>
<text x="50.5" y="178.5" transform="rotate(-90 50.5 178.5)">2</text>
</g>
<g font-size="1.8" fill="#725600">
<text x="142.4" y="32.6">PE</text>
<text x="30.4" y="42.8">CH1_R</text>
<text x="30.4" y="45.3">CH1_S</text>
<text x="93.9" y="42.8">CH3_R</text>
<text x="93.9" y="45.3">CH3_S</text>
<text x="157.4" y="42.8">CH5_R</text>
<text x="157.4" y="45.3">CH5_S</text>
<text x="28.6" y="52.9">SPI_SDO</text>
<text x="29.3" y="50.4">SPI_SDI</text>
<text x="93.3" y="52.9">SPI_SDO</text>
<text x="94.1" y="50.4">SPI_SDI</text>
<text x="156.8" y="52.9">SPI_SDO</text>
<text x="157.6" y="50.4">SPI_SDI</text>
<text x="27.6" y="55.5">SPI_SCLK</text>
<text x="92.4" y="55.5">SPI_SCLK</text>
<text x="155.9" y="55.5">SPI_SCLK</text>
<text x="38.1" y="64.5">File:</text>
<text x="43.3" y="64.5">ActuatorChannel.kicad_sch</text>
<text x="102.9" y="64.5">File:</text>
<text x="108.1" y="64.5">ActuatorChannel.kicad_sch</text>
<text x="166.4" y="64.5">File:</text>
<text x="171.6" y="64.5">ActuatorChannel.kicad_sch</text>
<text x="30.4" y="72">CH2_R</text>
<text x="95.2" y="72">CH4_R</text>
<text x="157.4" y="72">CH6_R</text>
<text x="30.4" y="74.5">CH2_S</text>
<text x="95.2" y="74.5">CH4_S</text>
<text x="157.4" y="74.5">CH6_S</text>
<text x="28.6" y="82.1">SPI_SDO</text>
<text x="29.3" y="79.6">SPI_SDI</text>
<text x="93.3" y="82.1">SPI_SDO</text>
<text x="94.1" y="79.6">SPI_SDI</text>
<text x="156.8" y="82.1">SPI_SDO</text>
<text x="157.6" y="79.6">SPI_SDI</text>
<text x="220.8" y="80.9">SDA</text>
<text x="220.9" y="83.4">SCL</text>
<text x="27.6" y="84.7">SPI_SCLK</text>
<text x="92.4" y="84.7">SPI_SCLK</text>
<text x="155.9" y="84.7">SPI_SCLK</text>
<text x="38.1" y="93.8">File:</text>
<text x="43.3" y="93.8">ActuatorChannel.kicad_sch</text>
<text x="102.9" y="93.8">File:</text>
<text x="108.1" y="93.8">ActuatorChannel.kicad_sch</text>
<text x="166.4" y="93.8">File:</text>
<text x="171.6" y="93.8">ActuatorChannel.kicad_sch</text>
<text x="181.2" y="136.6" transform="rotate(-90 181.2 136.6)">INT</text>
<text x="173.6" y="138.9" transform="rotate(-90 173.6 138.9)">PROG</text>
<text x="176.1" y="143.3" transform="rotate(-90 176.1 143.3)">LED_PROG</text>
<text x="178.7" y="142.5" transform="rotate(-90 178.7 142.5)">LED_INFO</text>
<text x="186.3" y="142.3" transform="rotate(-90 186.3 142.3)">SCL</text>
<text x="188.8" y="142.4" transform="rotate(-90 188.8 142.4)">SDA</text>
<text x="27.8" y="164.7">SDA</text>
<text x="27.8" y="167.2">SCL</text>
<text x="100.5" y="163.4">VOLT</text>
</g>
<g font-size="1.8" fill="#0f0f0f">
<text x="26.6" y="58.1">SPI_CS_CH1</text>
<text x="91.4" y="58.1">SPI_CS_CH3</text>
<text x="154.9" y="58.1">SPI_CS_CH5</text>
<text x="266.7" y="79.7">SPI_CS_CH1</text>
<text x="266.7" y="82.2">CH1_DAT_EN</text>
<text x="26.6" y="87.3">SPI_CS_CH2</text>
<text x="91.4" y="87.3">SPI_CS_CH4</text>
<text x="154.9" y="87.3">SPI_CS_CH6</text>
<text x="266.7" y="89.8">SPI_CS_CH3</text>
<text x="266.7" y="87.3">CH2_DAT_EN</text>
<text x="266.7" y="84.7">SPI_CS_CH2</text>
<text x="266.7" y="92.4">CH3_DAT_EN</text>
<text x="266.7" y="105.1">SPI_CS_CH6</text>
<text x="266.7" y="102.5">CH6_DAT_EN</text>
<text x="266.7" y="107.6">CH5_DAT_EN</text>
<text x="266.7" y="110.1">SPI_CS_CH5</text>
<text x="266.7" y="112.7">CH4_DAT_EN</text>
<text x="266.7" y="115.2">SPI_CS_CH4</text>
</g>
<g font-size="1.8" fill="#009600">
<text x="26.3" y="60.6">CH1_DAT_EN</text>
<text x="91.1" y="60.6">CH3_DAT_EN</text>
<text x="154.6" y="60.6">CH5_DAT_EN</text>
<text x="26.3" y="89.8">CH2_DAT_EN</text>
<text x="91.1" y="89.8">CH4_DAT_EN</text>
<text x="154.6" y="89.8">CH6_DAT_EN</text>
</g>
<g font-size="1.8" fill="#0000c2">
<text x="118.1" y="134.2">~3.5</text>
<text x="118.1" y="136.3">~3.2</text>
<text x="123.2" y="134.2">V to</text>
<text x="123.2" y="136.3">after</text>
<text x="128.5" y="134.2">get</text>
<text x="128.9" y="136.3">diode</text>
</g>
<text font-size=".5" fill="#840000" x="187.5" y="128.5" transform="rotate(-90 187.5 128.5)">Mounting</text>
</svg>
